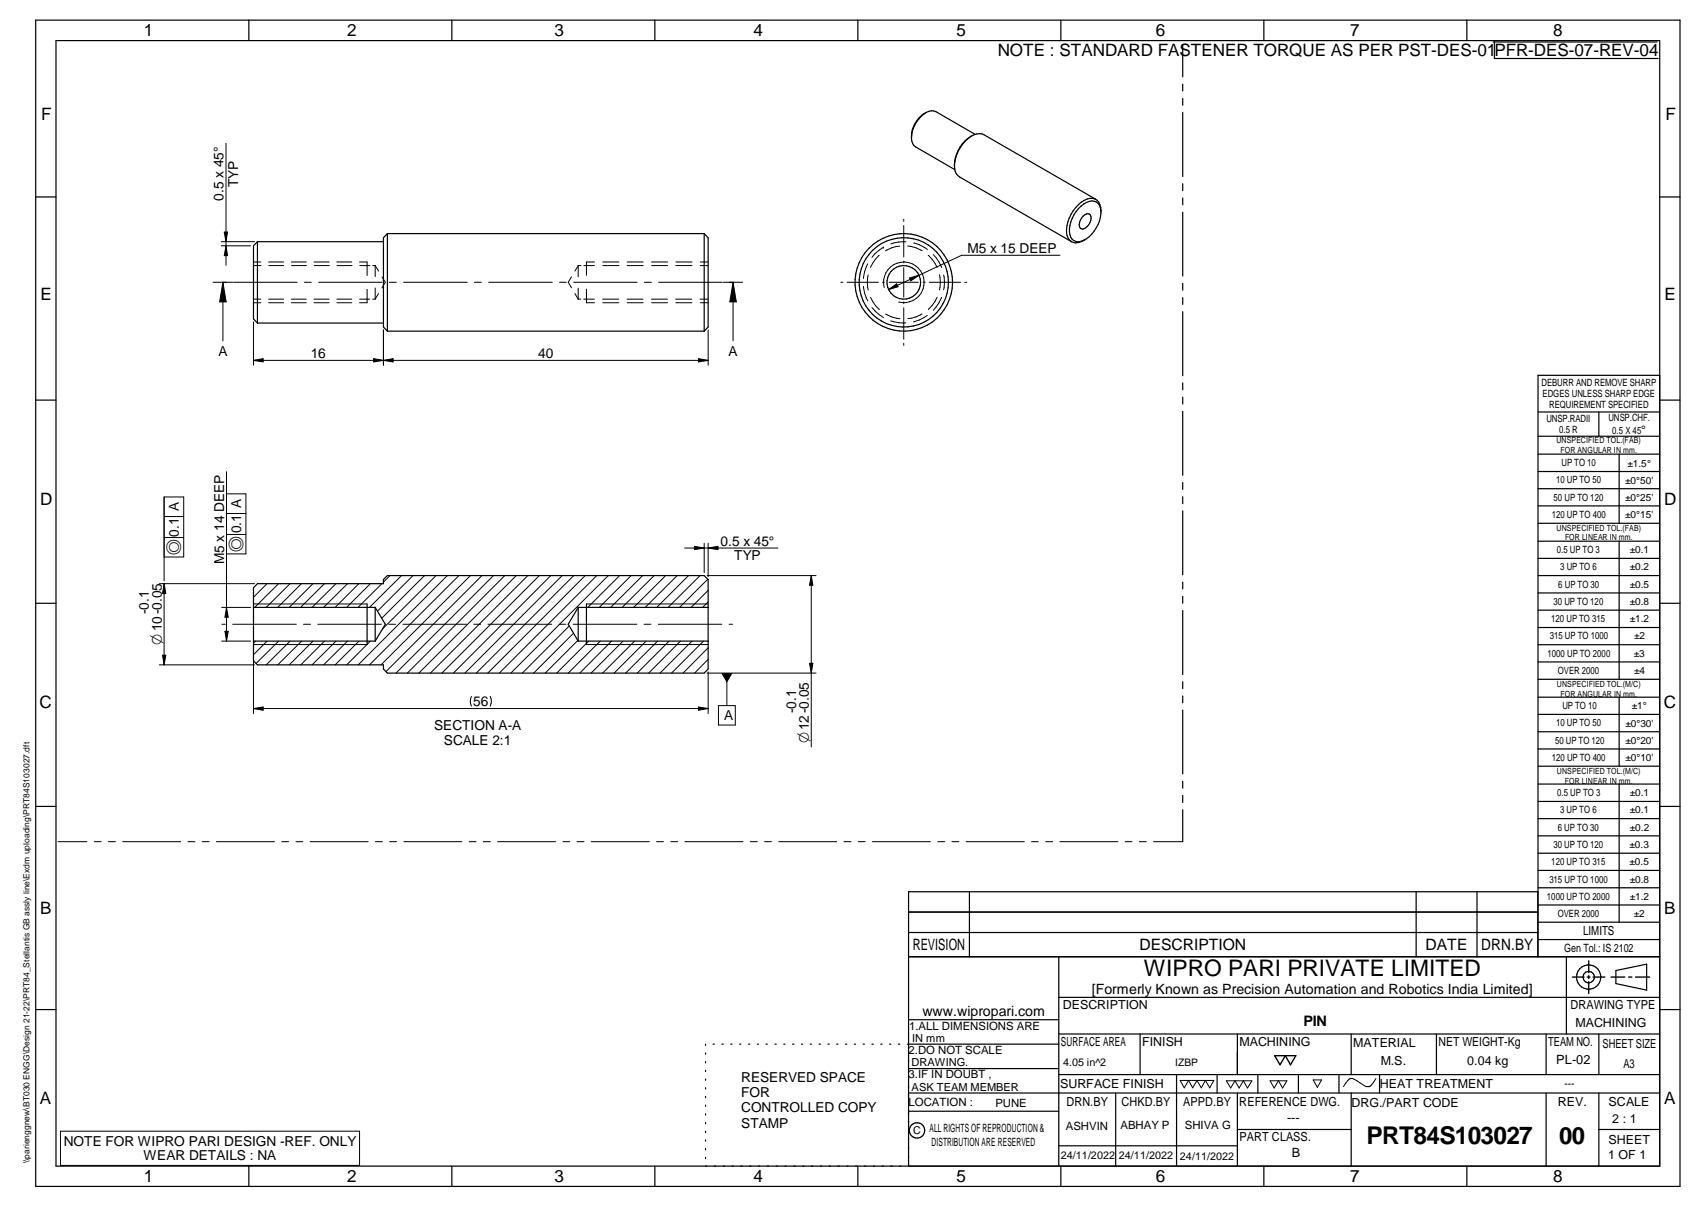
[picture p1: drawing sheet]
<svg xmlns="http://www.w3.org/2000/svg" width="420mm" height="297mm" viewBox="0 0 420 297" stroke-linecap="round" stroke-linejoin="round" font-family="sans-serif">
<g fill="none" stroke="#000" stroke-width=".3">
<path d="M8.8 5h405v287h-405zM13.8 10h395v277h-395zM61.3 5v5M111.3 5v5M161.3 5v5M211.3 5v5M261.3 5v5M291.3 11.1v7.8M311.3 5v5M361.3 5v5M367.7 10.3h40.4M368 10.2v4.2h40.4"/>
<path d="M228 27.7a7 7 0 0 0-3.5 6.2M239.3 33.4a8.5 8.5 0 0 0-4.2 7.4M240.1 33.1l-9.6-5.6a3.2 3.2 0 0 0-3.6 1.1 6.7 6.7 0 0 0-2.1 6.7l.7 .9 9.7 5.5M291.3 20.7v1.7M291.3 24.2v1.7M291.3 27.7v15.7M8.8 48.5h5M63.4 59.5l-1 1v18l1 1M63.4 59.5v20M63.4 59.5h31M95.4 57.5l-1 1v22l1 1M95.4 57.5v24"/>
<path d="M95.4 57.5h78M173.4 57.5v24M173.4 57.5l1 1v22l-1 1M266.7 53.2a1.25 1.25 0 0 1 1.9-.3 2.78 2.78 0 0 1-2 3.5 1.41 1.41 0 0 1-.5-2.3zM266.9 59.2a3.2 3.2 0 0 1-3 .3M267.2 59l-.3 .2M269.9 49.1l-27.6-16a3.6 3.6 0 0 0-3.8 1 8.7 8.7 0 0 0-3.3 8l.3 .6 .8 .9 27.6 15.9M271.1 51.8a2.57 2.57 0 0 0-2.6-3 8.5 8.5 0 0 0-5.8 7.6 3.2 3.2 0 0 0 1.2 3.1M271.1 51.9a2.26 2.26 0 0 0-1.1-2.2 2.26 2.26 0 0 0-2.4 .1 8 8 0 0 0-4.1 8 2.16 2.16 0 0 0 3.4 1.3M271.1 51.8a8.5 8.5 0 0 1-4.2 7.3M291.3 45.2v1.7M291.3 48.7v1.7"/>
<path d="M291.3 52.2v15.7M408.8 48.5h5M63.4 79.5h31M291.3 69.7v1.7M291.3 73.2v1.7M291.3 76.7v15.8M8.8 98.5h5M95.4 81.5h78M291.3 94.2v1.7M291.3 97.7v1.7M408.8 98.5h5M408.8 92.4h-30v143.1"/>
<path d="M291.3 101.2v15.8M291.3 118.7v1.7M378.8 101.4h30M378.8 107.4h30M378.8 111.8h30M378.8 116h30M393.8 101.4v6M398.8 111.8v17M291.3 122.3v1.7M291.3 125.7v15.8M378.8 120.3h30M378.8 124.5h30"/>
<path d="M378.8 128.8h30M378.8 133.2h30M378.8 137.4h30M398.8 133.2v34M8.8 148.5h5M62.4 157.8h30M62.4 149.5h30M63.4 143.6h31v-1l1-1h78l1 1v22l-1 1.1h-78l-1-1.1v-1h-31l-1-1v-17.9zM90.4 148.6v10M92.4 149.5v8.3M92.4 149.5l2.5 4.1-2.5 4.2M142.4 149.5l-2.5 4.1 2.5 4.2"/>
<path d="M142.4 149.5v8.3M142.4 157.8h32M142.4 149.5h32M144.4 148.6v10M291.3 143.3v1.6M291.3 146.8v1.7M291.3 150.2v15.8M378.8 141.6h30M378.8 145.9h30M378.8 150.2h30M378.8 154.4h30M378.8 158.7h30"/>
<path d="M408.8 148.5h5M291.3 167.8v1.7M291.3 171.3v1.7M291.3 174.8v15.7M378.8 162.9h30M378.8 167.2h30M378.8 171.6h30M378.8 175.8h30M398.8 171.6v17M8.8 198.5h5M291.3 192.3v1.7M291.3 195.7v1.8"/>
<path d="M291.3 199.3v7.8M378.8 180.1h30M378.8 184.3h30M378.8 188.6h30M378.8 193h30M378.8 197.2h30M398.8 193v33.9M408.8 198.5h5M238.7 219.5v16M348.8 219.5v16M363.8 219.5v16M378.8 201.5h30"/>
<path d="M378.8 205.7h30M378.8 210h30M378.8 214.2h30M378.8 218.5h30M223.8 235.5h185M223.8 229.5h154.9M223.8 224.5h154.9M260.8 235.5v51.5M378.7 235.5v-16h-154.9v67.5M378.8 222.7h30M378.8 226.9h30M378.8 231.2h30"/>
<path d="M385.8 235.5v19M398 238.8l7.5-1.5v6.4l-7.5-1.6zM8.8 248.5h5M173.8 257v.3M173.8 259.1v.3M175.6 257h.3M177.8 257h.3M180 257h.3M182.1 257h.3M184.4 257h.2M186.5 257h.3M188.7 257h.3"/>
<path d="M190.9 257h.3M193 257h.3M195.2 257h.3M197.4 257h.3M199.5 257h.3M201.7 257h.3M203.9 257h.3M206.1 257h.3M208.2 257h.4M210.4 257h.3M212.6 257h.3M214.7 257h.4"/>
<path d="M216.9 257h.3M219.1 257h.3M221.3 257h.3M223.5 257h37.3M223.8 251h37M260.8 245.4h148M260.8 254.5h148M280.8 254.5v10M304.7 254.5v10M332.8 254.5v10M353.8 254.5v10M380.8 254.5v10"/>
<path d="M393.8 254.5v10M408.8 248.5h5M173.8 261.2v.4M173.8 263.4v.3M173.8 265.6v.3M173.8 267.7v.3M173.8 269.8v.3M173.8 271.9v.4M173.8 274.1v.3M173.8 276.3v.3M173.8 278.4v.3M223.8 273.5h37"/>
<path d="M223.8 269h185M223.8 263h37M260.8 264.5h148M274.8 269v18M289.8 264.5v22.5M299.8 264.5v4.5M304.7 269v18M304.7 278h28.1M309.8 264.5v4.5M319.8 264.5v4.5M329.8 264.5v4.5M332.8 269v18"/>
<path d="M339.8 264.5v4.5M380.8 269v18M393.8 269v18M393.8 278h15M61.3 287v5M111.3 287v5M161.3 287v5M173.8 280.5v.3M173.8 282.7v.3M173.8 284.8v.3M211.3 287v5M260.8 282h43.9"/>
<path d="M261.3 287v5M311.3 287v5M361.3 287v5"/>
<circle cx="222.6" cy="69.5" r="11"/>
<circle cx="222.6" cy="69.5" r="4.1"/>
<circle cx="222.6" cy="69.5" r="12"/>
<circle cx="391.3" cy="240.5" r="2.99"/>
<circle cx="391.3" cy="240.5" r="1.4"/>
<circle cx="225.9" cy="278.2" r="1.89"/>
</g>
<g fill="none" stroke="#000" stroke-width=".25">
<path d="M55.7 35.3v30M54.5 59.5h8.2M55.2 57.1h.8l-.3 2.4zM222.6 54v.5M222.6 55.5v7.7M223.1 59.5a8.8 8.8 0 0 0-3.7 .5M225 59.8a8.3 8.3 0 0 1 3.4 1.6M52.5 69.5h4.8M54.5 60.5h7.2M54.9 69.5v14.4M54.9 69.5l.8 4.8h-1.6zM55.7 60.5l.3 2.4h-.8z"/>
<path d="M57.5 69.5h15.7M62.4 65.4h1.9M62.4 73.6h1.9M62.4 64.5h1.9M62.4 74.5h1.9M62.4 79.2v10.7M66.2 73.6h3.6M66.2 64.5h3.6M66.2 74.5h3.6M66.2 65.4h3.7M71.7 73.6h3.7M71.7 64.5h3.7"/>
<path d="M71.7 74.5h3.7M71.8 65.4h3.7M75 69.5h1.7M77.3 73.6h3.8M77.3 64.5h3.8M77.3 74.5h3.8M77.4 65.4h3.7M78.5 69.5h15.6M83 73.6h3.6M83 64.5h3.6M83 74.5h3.6M83 65.4h3.7"/>
<path d="M88.6 73.6h2.4M88.6 64.5h1.8v3.3M88.6 65.4h2.5M90.4 71.2v3.3h-1.8M91.8 73.6h.6M91.8 65.4h.6M92.4 65.4v2.7M92.4 70.9v2.7M92.4 65.4l.8 1.3M93.2 72.3l-.8 1.3M94.1 68.2l.8 1.3-.8 1.4M95.9 69.5h1.7"/>
<path d="M99.4 69.5h15.7M116.8 69.5h1.8M120.3 69.5h15.7M137.8 69.5h1.7M140.7 68.1l-.8 1.4 .8 1.3M141.3 69.5h15.6M141.6 72.3l.8 1.3M142.4 65.4v2.7M142.4 70.9v2.7M142.4 65.4h.7M142.4 73.6h.6M142.4 65.4l-.8 1.3"/>
<path d="M143.8 73.6h2.6M143.8 65.4h2.6M144.4 71.2v3.3h2M146.4 64.5h-2v3.3M148.4 73.6h4M148.5 65.4h3.9M148.5 64.5h3.9M148.5 74.5h3.9M154.4 73.6h4M154.5 65.4h3.9M154.5 64.5h3.9M154.5 74.5h3.9"/>
<path d="M158.7 69.5h1.7M160.4 73.6h4M160.5 65.4h3.9M160.5 64.5h3.9M160.5 74.5h3.9M162.2 69.5h15.7M166.4 73.6h4M166.4 65.4h4M166.4 64.5h4M166.4 74.5h4M172.4 73.6h2M172.5 65.4h1.9"/>
<path d="M172.5 64.5h1.9M172.5 74.5h1.9M178.1 69.5h4.8M180.5 69.5l.8 4.8h-1.6zM180.5 69.5v14.4M207.1 69.5h.5M208.6 69.5h7.8M212.7 70.5a8 8 0 0 0 1 3.5M213.7 64.9a8.6 8.6 0 0 0-1 3.6M213.8 67.6a8.3 8.3 0 0 0 0 3.8M214.4 73.2a7.5 7.5 0 0 0 2.2 3M214.7 75.7l1.8 1.7 1.1 .7"/>
<path d="M216.5 62.8a8.5 8.5 0 0 0-2.1 3M217.3 69.5h.5M217.6 60.8h.1M217.6 60.8l-2.1 1.6-.8 .9M217.8 70.8a5 5 0 0 1 4.4-6.3 5 5 0 0 1 5.4 5.4 5 5 0 0 1-6.3 4.4M218.1 77.3a8.5 8.5 0 0 0 3.5 1.1M218.9 71.2l1.9-1.4 .4 .8zM219 69.5h7.2M219.4 79a9 9 0 0 0 3.7 .5M221.6 60.6a7.6 7.6 0 0 0-3.5 1.1M222.6 64.3v.4M222.6 65.9v7.2"/>
<path d="M222.6 74.3v.4M222.6 75.7v7.8M223.6 60.5a8.5 8.5 0 0 1 3.5 1.2M224 68.4l2.3-.7-2 1.4zM227.1 77.3a7.2 7.2 0 0 1-3.5 1.1M227.4 69.5h.4M228.4 77.6a9.3 9.3 0 0 1-3.4 1.6M228.6 62.8a8 8 0 0 1 2.2 3M228.8 69.5h7.8M229.9 62.7a8.8 8.8 0 0 1 2 3.1M230.8 73.2a8.5 8.5 0 0 1-2.2 3M231.4 67.6a8.3 8.3 0 0 1 0 3.7"/>
<path d="M231.9 73.2l-.6 1.3-1.4 1.9M232.4 67.7a7.9 7.9 0 0 1 0 3.6M237.6 69.5h.5M261.1 62.8h-24.3l-17.9 8.4M62.4 88.7l2.4-.4v.8zM62.4 88.7h112M92 88.3l2.4 .4-2.4 .4zM94.4 81.2v8.7M94.4 88.7l2.4-.4v.8zM172 88.3l2.4 .4-2.4 .4zM174.4 81.2v8.7M222.6 84.5v.5"/>
<path d="M55.8 116.1v41.7M40.4 137.1h4.8v-14.8h-4.8v20.6M40.4 132.3h4.8M40.4 127.1h4.8M55.8 131.5h4.8M55.8 126.4h4.8M55.8 121.5h4.8v14.8h-4.8M168.6 134.9h23M171 134.5l2.4 .4-2.4 .4zM173.4 133.7v7.2M174.4 133.7v8.2M174.4 134.9l2.4-.4v.8z"/>
<path d="M39.2 143.6h23.5M40.4 143.6l.4 2.4h-.8zM40.4 143.6v20M54.6 157.8h7.1M54.6 149.5h7.1M54.6 153.6h.9M55.4 155.4h.8l-.4 2.4zM55.8 149.5l.4 2.4h-.8zM57.3 153.6h15.7M62.4 148.6h28M62.4 158.6h28M62.4 154.3v21.3"/>
<path d="M62.9 157.8l-.5 .5M65.8 143.6l-3.4 3.4M65.8 157.8l-3.4 3.3M68.6 143.6l-5.9 5.9M68.6 157.8l-5.5 5.5M71.4 143.6l-5.8 5.9M71.4 157.8l-5.8 5.8M74.2 143.6l-5.8 5.9M74.3 157.8l-5.9 5.8M74.7 153.6h1.8M77.1 143.6l-5.9 5.9M77.1 157.8l-5.9 5.8"/>
<path d="M78.3 153.6h15.6M79.9 143.6l-5.9 5.9M79.9 157.8l-5.8 5.8M82.8 143.6l-5.9 5.9M82.8 157.8l-5.9 5.8M85.6 143.6l-5.9 5.9M85.6 157.8l-5.9 5.8M88.4 143.6l-5.9 5.9M88.4 157.8l-5.9 5.8M91.2 143.6l-5.8 5.9M91.2 157.8l-5.8 5.8M94.1 143.6l-5.9 5.9"/>
<path d="M95.7 153.6h1.7M96 141.6l-1.6 1.7M98.9 141.6l-7.9 7.9M99.2 153.6h15.7M101.7 141.6l-8.7 8.8M104.6 141.6l-10.6 10.5M107.4 141.6l-13.2 13.2M110.2 141.6l-22 22M113 141.6l-22 22M115.9 141.6l-22.1 22M116.7 153.6h1.7M118.7 141.6l-23.6 23.7"/>
<path d="M120.2 153.6h15.7M121.5 141.6l-24 24.1M124.3 141.6l-24 24.1M127.2 141.6l-24 24.1M130 141.6l-24 24.1M132.8 141.6l-24 24.1M135.7 141.6l-24 24.1M137.7 153.6h1.7M138.5 141.6l-24 24.1M140.2 154.1l-11.6 11.6M141.2 153.6h15.6M141.3 155.8l-9.9 9.9"/>
<path d="M141.3 141.6l-24 24.1M142.3 157.6l-8 8.1M144.1 141.6l-24 24.1M144.4 148.6h30M144.4 158.6h30M145 157.8l-7.9 7.9M147 141.6l-24 24.1M147.8 157.8l-7.9 7.9M149.8 141.6l-24 24.1M150.6 157.8l-7.8 7.9M152.6 141.6l-7.8 7.9M153.4 157.8l-7.8 7.9"/>
<path d="M155.4 141.6l-7.8 7.9M156.3 157.8l-7.9 7.9M158.3 141.6l-7.9 7.9M158.6 153.6h1.7M159.1 157.8l-7.9 7.9M161.1 141.6l-7.9 7.9M162 157.8l-7.9 7.9M162.1 153.6h15.7M163.9 141.6l-7.8 7.9M164.8 157.8l-7.9 7.9M166.8 141.6l-7.9 7.9M167.6 157.8l-7.8 7.9"/>
<path d="M169.6 141.6l-7.9 7.9M170.4 157.8l-7.9 7.9M172.4 141.6l-7.9 7.9M173.3 157.8l-7.9 7.9M174.1 141.6h26.9M174.3 142.5l-6.9 7M174.4 145.3l-4.2 4.2M174.4 148.1l-1.4 1.4M174.4 159.4l-6.2 6.3M179.6 153.6h.8M199.8 141.6l.4 2.4h-.8zM199.8 141.6v42.2"/>
<path d="M39.2 163.6h23.5M40 161.2h.8l-.4 2.4zM62.4 174.4l2.4-.4v.8zM62.4 174.4h112M116.1 171.4a2.6 2.6 0 0 0 0 2.4M120.7 171.4a2.6 2.6 0 0 1 0 2.4M172 174l2.4 .4-2.4 .4zM174.1 165.7h26.9M174.4 162.3l-3.3 3.4M174.4 165.4v10.2M176.9 173.7h4.2v4.7h-4.2zM179 165.7v8"/>
<path d="M199.4 163.2h.8l-.4 2.5zM14.3 207.1h7.1M23.2 207.1h1.7M26.7 207.1h1.7M30.2 207.1h14.3M46.3 207.1h1.7M49.8 207.1h1.7M53.3 207.1h14.3M69.4 207.1h1.7M72.9 207.1h1.7M76.4 207.1h14.3M92.4 207.1h1.8"/>
<path d="M96 207.1h1.7M99.5 207.1h14.2M115.6 207.1h1.7M119 207.1h1.8M122.5 207.1h14.3M138.6 207.1h1.7M142.1 207.1h1.7M145.6 207.1h14.3M161.7 207.1h1.7M165.2 207.1h1.7M168.7 207.1h14.3M184.8 207.1h1.7"/>
<path d="M188.3 207.1h1.7M191.8 207.1h14.3M207.8 207.1h1.8M211.4 207.1h1.7M214.9 207.1h14.2M231 207.1h1.7M234.4 207.1h1.8M237.9 207.1h14.4M254 207.1h1.7M257.5 207.1h1.7M261 207.1h14.3M277.1 207.1h1.7"/>
<path d="M280.6 207.1h1.7M284.1 207.1h7.2M14.9 278.4h73.7v8.4h-73.7zM290.6 265.9h8.3l-1 1.8-1-1.8-1 1.8-1.1-1.8-1.1 1.8-1-1.8-1 1.8zM302 266h6.3l-1.1 1.8-1-1.8-1 1.8-1-1.8-1.1 1.8zM312.8 266h4.1l-1 1.8-1-1.8-1.1 1.8zM323.4 265.8h2.1l-1.1 1.8zM338.9 265.4l-.6 .9a1.71 1.71 0 0 1-1.9 1.1l-2.2-1.4a1.61 1.61 0 0 0-2.8 .6l-.5 .8"/>
</g>
<path d="M391.3 236.5v2.9M313.9 259.8h5.2l-1.3 2.2-1.2-2.2-1.4 2.2zM387.3 240.5h2.8M390.9 240.5h.7M391.3 240.1v.7M391.3 241.6v2.9M392.3 240.5h3M396.8 240.5h3.4M401.1 240.5h.8M402.8 240.5h3.5" fill="none" stroke="#000" stroke-width=".34"/>
<g fill="#000">
<path d="M55.2 57.1h.8l-.3 2.4zM55.7 60.5l.3 2.4h-.8zM54.9 69.5l.8 4.8h-1.6zM180.5 69.5l.8 4.8h-1.6zM218.9 71.2l1.9-1.4 .4 .8zM224 68.4l2.3-.7-2 1.4zM62.4 88.7l2.4-.4v.8zM92 88.3l2.4 .4-2.4 .4zM94.4 88.7l2.4-.4v.8zM172 88.3l2.4 .4-2.4 .4zM171 134.5l2.4 .4-2.4 .4zM174.4 134.9l2.4-.4v.8z"/>
<path d="M40.4 143.6l.4 2.4h-.8zM55.4 155.4h.8l-.4 2.4zM55.8 149.5l.4 2.4h-.8zM199.8 141.6l.4 2.4h-.8zM40 161.2h.8l-.4 2.4zM62.4 174.4l2.4-.4v.8zM172 174l2.4 .4-2.4 .4zM177.6 165.7h2.8l-1.4 2.3zM199.4 163.2h.8l-.4 2.5z"/>
</g>
<text font-size="6" x="336.6" y="281.6">PRT84S103027</text>
<text font-size="5.9" x="384" y="281.6">00</text>
<text font-size="5.6" x="281.7" y="240.2">WIPRO PARI PRIVATE LIMITED</text>
<g font-size="4.2">
<text x="35.4" y="9">1</text>
<text x="85.5" y="8.9">2</text>
<text x="136.6" y="9">3</text>
<text x="185.6" y="9">4</text>
<text x="235.6" y="9">5</text>
<text x="284.6" y="8.8">6</text>
<text x="332.6" y="9">7</text>
<text x="382.6" y="9">8</text>
<text x="245.7" y="13.8">NOTE : STANDARD FASTENER TORQUE AS PER PST-DES-01</text>
<text x="368" y="13.9">PFR-DES-07-REV-04</text>
<text x="10.1" y="29.6">F</text>
<text x="410.2" y="29.6">F</text>
<text x="9.9" y="73.9">E</text>
<text x="409.9" y="73.9">E</text>
<text x="9.9" y="124.2">D</text>
<text x="409.9" y="124.2">D</text>
<text x="9.7" y="174.3">C</text>
<text x="409.7" y="174.3">C</text>
<text x="9.9" y="225">B</text>
<text x="409.8" y="225">B</text>
<text x="9.8" y="271.7">A</text>
<text x="409.8" y="271.7">A</text>
<text x="35.4" y="291">1</text>
<text x="85.5" y="290.9">2</text>
<text x="136.6" y="291">3</text>
<text x="185.6" y="291">4</text>
<text x="235.6" y="291">5</text>
<text x="284.6" y="290.8">6</text>
<text x="332.6" y="291">7</text>
<text x="382.6" y="291">8</text>
</g>
<g font-size="3.9">
<text x="224.8" y="233.8">REVISION</text>
<text x="280.7" y="233.8">DESCRIPTION</text>
<text x="351.1" y="233.8">DATE</text>
<text x="364.8" y="233.8">DRN.BY</text>
</g>
<g font-size="3.7">
<text x="44" y="136.7" transform="rotate(-90 44 136.7)">a</text>
<text x="59.4" y="135.9" transform="rotate(-90 59.4 135.9)">a</text>
<text x="39.8" y="158.6" transform="rotate(-90 39.8 158.6)">O10-0.05</text>
<text x="199.2" y="183" transform="rotate(-90 199.2 183)">O12-0.05</text>
</g>
<text font-size="3.6" x="321" y="252.6">PIN</text>
<g font-size="3.5">
<text x="268.9" y="244.7">[Formerly Known as Precision Automation and Robotics India Limited]</text>
<text x="227.2" y="250">www.wipropari.com</text>
</g>
<g font-size="3.4">
<text x="58.7" y="46" transform="rotate(-90 58.7 46)">TYP</text>
<text x="55.1" y="49.4" transform="rotate(-90 55.1 49.4)">0.5 x 45°</text>
<text x="238.3" y="62.2">M5 x 15 DEEP</text>
<text x="53.8" y="87.5">A</text>
<text x="76.5" y="88.1">16</text>
<text x="132.5" y="88.1">40</text>
<text x="179.4" y="87.5">A</text>
<text x="59.4" y="131.3" transform="rotate(-90 59.4 131.3)">0.1 A</text>
<text x="44" y="132" transform="rotate(-90 44 132)">0.1 A</text>
<text x="177.5" y="134.3">0.5 x 45°</text>
<text x="180.8" y="137.9">TYP</text>
<text x="55.2" y="138.9" transform="rotate(-90 55.2 138.9)">M5 x 14 DEEP</text>
<text x="36.7" y="151.2" transform="rotate(-90 36.7 151.2)">-0.1</text>
<text x="116.5" y="173.8">56</text>
<text x="106.9" y="179.7">SECTION A-A</text>
<text x="178.3" y="177.2">A</text>
<text x="196.1" y="175.5" transform="rotate(-90 196.1 175.5)">-0.1</text>
<text x="109.3" y="183.3">SCALE 2:1</text>
<text x="182.6" y="266.2">RESERVED SPACE</text>
<text x="182.6" y="270">FOR</text>
<text x="182.6" y="273.7">CONTROLLED COPY</text>
<text x="15.7" y="282">NOTE FOR WIPRO PARI DESIGN -REF. ONLY</text>
<text x="182.6" y="277.5">STAMP</text>
<text x="35.4" y="285.6">WEAR DETAILS : NA</text>
</g>
<g font-size="3.1">
<text x="389.9" y="230.2">LIMITS</text>
<text x="261.7" y="248.3">DESCRIPTION</text>
<text x="386.8" y="248.4">DRAWING TYPE</text>
<text x="261.3" y="257.5">SURFACE AREA</text>
<text x="281.3" y="257.5">FINISH</text>
<text x="305.3" y="257.5">MACHINING</text>
<text x="333.3" y="257.6">MATERIAL</text>
<text x="354.3" y="257.4">NET WEIGHT-Kg</text>
<text x="381.3" y="257.4">TEAM NO.</text>
<text x="388" y="252.8">MACHINING</text>
<text x="394.7" y="257.9">SHEET SIZE</text>
<text x="340.1" y="262.1">M.S.</text>
<text x="361.3" y="262.1">0.04 kg</text>
<text x="383.3" y="262">PL-02</text>
<text x="399.8" y="262.8">A3</text>
<text x="261.1" y="267.7">SURFACE FINISH</text>
<text x="339.8" y="267.8">HEAT TREATMENT</text>
<text x="262.6" y="272.2">DRN.BY</text>
<text x="276.2" y="272.1">CHKD.BY</text>
<text x="291.4" y="272.2">APPD.BY</text>
<text x="305.2" y="272.1">REFERENCE DWG.</text>
<text x="332.9" y="272.4">DRG./PART CODE</text>
<text x="383.7" y="272.2">REV.</text>
<text x="396.2" y="272.3">SCALE</text>
<text x="305.3" y="280.8">PART CLASS.</text>
<text x="317" y="276.2">---</text>
<text x="396.1" y="281.4">SHEET</text>
<text x="397.1" y="276.4">2 : 1</text>
<text x="318.1" y="284.7">B</text>
<text x="396.1" y="285.3">1 OF 1</text>
</g>
<text font-size="3" x="404.2" y="106.8">°</text>
<g font-size="2.8">
<text x="385.2" y="234.4">Gen Tol.: IS 2102</text>
<text x="223.9" y="253.4">1.ALL DIMENSIONS ARE</text>
<text x="223.8" y="259.3">2.DO NOT SCALE</text>
<text x="223.8" y="265.4">3.IF IN DOUBT ,</text>
<text x="223.8" y="272.2">LOCATION :</text>
<text x="245.1" y="272.4">PUNE</text>
<text x="228.9" y="278.7">ALL RIGHTS OF REPRODUCTION &amp;</text>
<text x="262.5" y="278">ASHVIN</text>
<text x="276" y="277.7">ABHAY P</text>
<text x="291.8" y="277.9">SHIVA G</text>
<text x="229.4" y="282.1">DISTRIBUTION ARE RESERVED</text>
</g>
<g font-size="2.7">
<text x="224.7" y="256.4">IN mm</text>
<text x="224.5" y="262.4">DRAWING.</text>
<text x="261.8" y="262.3">4.05 in^2</text>
<text x="224.5" y="268.4">ASK TEAM MEMBER</text>
<text x="224.9" y="279.2">C</text>
<text x="261.3" y="285.2">24/11/2022</text>
<text x="275.6" y="285.2">24/11/2022</text>
<text x="290.6" y="285.4">24/11/2022</text>
</g>
<g font-size="2.5">
<text x="379.6" y="95">DEBURR AND REMOVE SHARP</text>
<text x="379.9" y="97.7">EDGES UNLESS SHARP EDGE</text>
<text x="381.5" y="100.5">REQUIREMENT SPECIFIED</text>
<text x="380.9" y="103.8">UNSP.RADII</text>
<text x="384" y="106.6">0.5 R</text>
<text x="396.1" y="103.6">UNSP.CHF.</text>
<text x="397.1" y="106.8">0.5 X 45</text>
<text x="383.2" y="119">10 UP TO 50</text>
<text x="384.6" y="114.7">UP TO 10</text>
<text x="400.3" y="119">±0°50'</text>
<text x="400.8" y="114.8">±1.5°</text>
<text x="382.6" y="123.2">50 UP TO 120</text>
<text x="400.3" y="123.2">±0°25'</text>
<text x="382.2" y="127.4">120 UP TO 400</text>
<text x="400.3" y="127.4">±0°15'</text>
<text x="383.4" y="136.1">0.5 UP TO 3</text>
<text x="401.4" y="136.1">±0.1</text>
<text x="384.2" y="140.4">3 UP TO 6</text>
<text x="401.4" y="140.3">±0.2</text>
<text x="382.6" y="148.8">30 UP TO 120</text>
<text x="383.8" y="144.6">6 UP TO 30</text>
<text x="401.4" y="148.9">±0.8</text>
<text x="401.4" y="144.7">±0.5</text>
<text x="382" y="153.1">120 UP TO 315</text>
<text x="401.4" y="153.1">±1.2</text>
<text x="381.2" y="161.6">1000 UP TO 2000</text>
<text x="381.7" y="157.4">315 UP TO 1000</text>
<text x="402.4" y="161.6">±3</text>
<text x="402.5" y="157.4">±2</text>
<text x="383.7" y="165.9">OVER 2000</text>
<text x="402.5" y="165.9">±4</text>
<text x="383.2" y="178.8">10 UP TO 50</text>
<text x="384.8" y="174.5">UP TO 10</text>
<text x="400.3" y="178.8">±0°30'</text>
<text x="401.9" y="174.6">±1°</text>
<text x="383" y="183">50 UP TO 120</text>
<text x="400.3" y="183.1">±0°20'</text>
<text x="382.2" y="187.3">120 UP TO 400</text>
<text x="400.3" y="187.3">±0°10'</text>
<text x="383.5" y="195.9">0.5 UP TO 3</text>
<text x="401.4" y="196">±0.1</text>
<text x="384.2" y="200.1">3 UP TO 6</text>
<text x="401.4" y="200.2">±0.1</text>
<text x="382.6" y="208.7">30 UP TO 120</text>
<text x="383.7" y="204.4">6 UP TO 30</text>
<text x="401.4" y="208.7">±0.3</text>
<text x="401.4" y="204.4">±0.2</text>
<text x="382" y="213">120 UP TO 315</text>
<text x="401.4" y="212.9">±0.5</text>
<text x="381" y="221.4">1000 UP TO 2000</text>
<text x="381.6" y="217.2">315 UP TO 1000</text>
<text x="401.4" y="221.4">±1.2</text>
<text x="401.4" y="217.2">±0.8</text>
<text x="383.7" y="225.7">OVER 2000</text>
<text x="402.4" y="225.7">±2</text>
<text x="289.5" y="262.3">IZBP</text>
<text x="385.3" y="267.5">---</text>
</g>
<g font-size="2.1">
<text x="383.3" y="109.1">UNSPECIFIED TOL.(FAB)</text>
<text x="384.3" y="111.4">FOR ANGULAR IN mm.</text>
<text x="383.4" y="130.6">UNSPECIFIED TOL.(FAB)</text>
<text x="385.4" y="133">FOR LINEAR IN mm.</text>
<text x="383.4" y="169">UNSPECIFIED TOL.(M/C)</text>
<text x="384.3" y="171.4">FOR ANGULAR IN mm.</text>
<text x="383.4" y="190.5">UNSPECIFIED TOL.(M/C)</text>
<text x="385.4" y="192.8">FOR LINEAR IN mm.</text>
<text x="7.2" y="286.3" transform="rotate(-90 7.2 286.3)">\\parienggnew\BT030 ENGG\Design 21-22\PRT84_Stellantis GB assly line\Exdm uploading\PRT84S103027.dft</text>
</g>
</svg>
